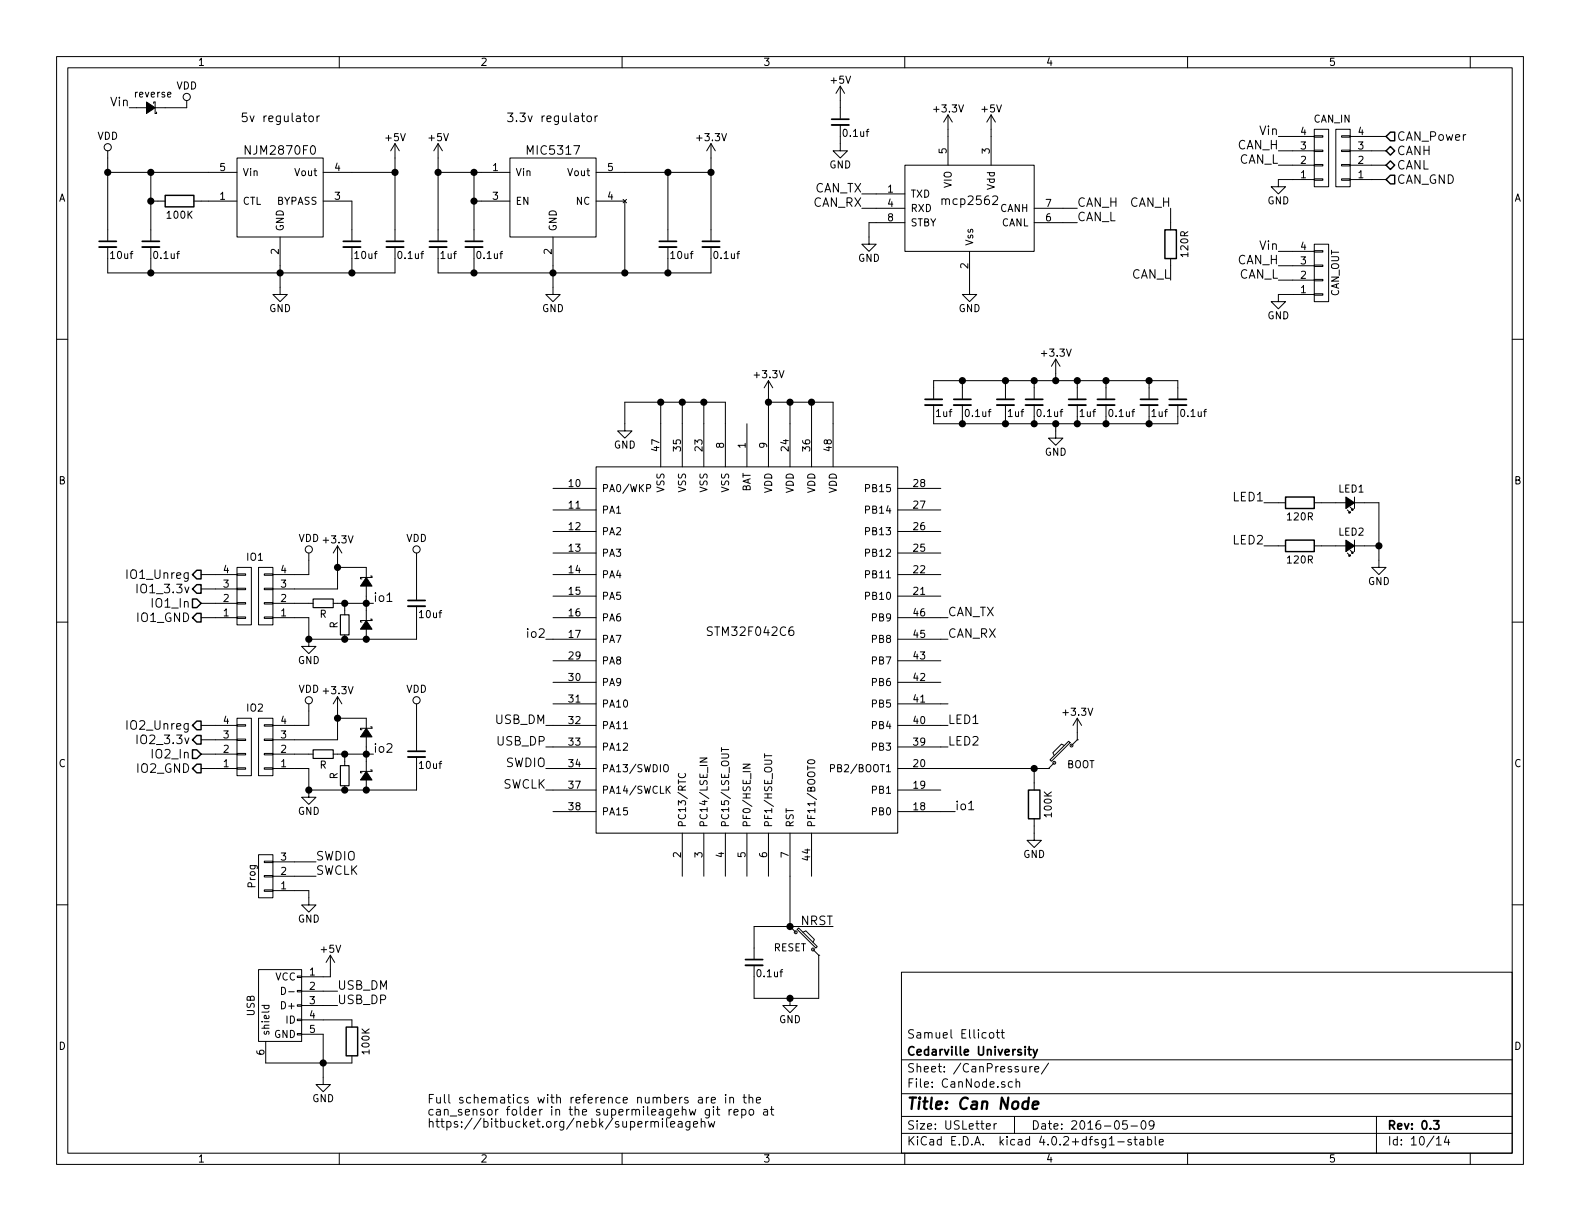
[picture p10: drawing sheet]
<svg xmlns="http://www.w3.org/2000/svg" width="279mm" height="216mm" viewBox="0 0 279 216" stroke-linecap="round" stroke-linejoin="round" font-family="sans-serif">
<g fill="none" stroke="#000" stroke-width=".18">
<path d="M10 10h259.4v195.9h-259.4zM12 12h255.4v191.9h-255.4zM22.9 19.1h3M27.2 18.3v-.3h.2v2.1h.3v-.3M33 17.8v1.3h-5.6M60 10v2M103 20v1.3l.4 .2M110 10v2M148.6 15.2v5.8M148.6 15.2l-.8 1.3M148.6 15.2l.8 1.3M160 10v2"/>
<path d="M210 10v2M260 10v2M19 30.5h22.9M19 26.7v15.8M26.7 35.6h2.5M26.7 30.5v12M34.3 35.6h7.6M41.9 27.9h15.2v14h-15.2zM54.8 20.6l.3-.1 .3 .3v.4l-.3 .3-.3-.1-.2-.2v-.4zM56.1 20.5v1M56.5 20.5l-.3 .1-.1 .2M57.1 30.5h12.7"/>
<path d="M57.1 35.6h5.1v6.9M69.8 25.4l-.7 1.3M69.8 25.4v17.1M69.8 25.4l.8 1.3M77.5 30.5h12.7M77.5 25.4l-.8 1.3M77.5 25.4v17.1M77.5 25.4l.7 1.3M83.8 35.6h6.4M83.8 30.5v12M90.2 27.9h15.2v14h-15.2zM102.8 20.5h.6"/>
<path d="M103.9 20.7l.2-.2 .4 .2 .1 .5-.2 .2-.3 .1-.2-.1zM105.2 20.5v1M105.4 30.5h20.3M105.4 35.6h5.1v12.7M105.7 20.5l-.3 .1-.2 .2M110.2 35.3l.6 .6M110.8 35.3l-.6 .6M118.1 30.5v12M125.7 25.4l-.7 1.3M125.7 25.4v17.1M125.7 25.4l.8 1.3M148.6 22.1v4.6h1.3l-1.3 1.2-1.3-1.2h1.3"/>
<path d="M152.4 34.3h7.6M152.4 36.8h7.6M160 29.2h22.9v15.3h-22.9zM160 39.4h-6.3v3.8h1.2l-1.2 1.3-1.3-1.3h1.3M167.6 20.3v8.9M167.6 20.3l-.7 1.3M167.6 20.3l.8 1.3M175.3 20.3v8.9M175.3 20.3l-.8 1.3M175.3 20.3l.7 1.3M175.5 34.8l.3-.2h.3l.3 .2v.3v.2l-.9 .9h.9M182.9 36.8h7.6"/>
<path d="M182.9 39.4h7.6M207 36.8v3.8M226.1 29.2h6.3M226.1 26.7h6.3M226.1 24.1h6.3M232.4 24h1.5v.3h-1.5zM232.4 26.5h1.5v.3h-1.5zM232.4 29.1h1.5v.2h-1.5zM232.4 31.6h1.5v.3h-1.5zM232.4 22.9h2.5v10.1h-2.5zM232.4 31.8h-6.3v1.2h-1.3l1.3 1.3 1.2-1.3h-1.2M236.2 22.9h2.6v10.1h-2.6z"/>
<path d="M237.2 24h1.6v.3h-1.6zM237.2 26.5h1.6v.3h-1.6zM237.2 29.1h1.6v.2h-1.6zM237.2 31.6h1.6v.3h-1.6zM238.8 31.8h6.3M238.8 29.2h6.3M238.8 26.7h6.3M238.8 24.1h6.3M10 60h2M19 43.7v4.6h50.8v-4.6M26.7 43.7v4.6M49.5 41.9v10.2h1.3l-1.3 1.2-1.2-1.2h1.2"/>
<path d="M62.2 43.7v4.6M77.5 43.7v4.6h48.2v-4.6M83.8 43.7v4.6M97.8 41.9v10.2h1.3l-1.3 1.2-1.3-1.2h1.3M118.1 43.7v4.6M171.4 44.5v7.6h1.3l-1.3 1.2-1.2-1.2h1.2M207 45.7v1.3M226.1 49.5h6.3M226.1 47h6.3M226.1 44.5h6.3M232.4 44.3h1.5v.3h-1.5zM232.4 46.9h1.5v.2h-1.5z"/>
<path d="M232.4 49.4h1.5v.3h-1.5zM232.4 51.9h1.5v.3h-1.5zM232.4 43.2h2.5v10.1h-2.5zM232.4 52.1h-6.3v1.2h-1.3l1.3 1.3 1.2-1.3h-1.2M267.4 60h2M110.5 76.2h-1.3l1.3 1.3 1.3-1.3h-1.3v-5.1h17.8v11.5M116.8 71.1v11.5M120.6 71.1v11.5M124.5 71.1v11.5M132.1 74.9v7.7M135.9 67.3l-.8 1.3M135.9 67.3v15.3"/>
<path d="M135.9 67.3l.8 1.3M135.9 71.1h11.4v11.5M139.7 71.1v11.5M143.5 71.1v11.5M165.1 70.5v-3.2h43.2v3.2M165.1 71.6v3.3h43.2v-3.3M170.2 67.3v3.2M170.2 71.6v3.3M177.8 67.3v3.2M177.8 71.6v3.3M182.9 67.3v3.2M182.9 71.6v3.3"/>
<path d="M186.7 74.9v2.6h1.3l-1.3 1.2-1.3-1.2h1.3M186.7 63.5l-.8 1.3M186.7 63.5v3.8M186.7 63.5l.8 1.3M190.5 67.3v3.2M190.5 71.6v3.3M195.6 67.3v3.2M195.6 71.6v3.3M203.2 67.3v3.2M203.2 71.6v3.3M54.6 97.8v3.8h-6.3M59.7 96.5v7.6h-11.4"/>
<path d="M59.7 96.5l-.8 1.3M59.7 96.5l.8 1.3M73.7 97.8v8.2M97.8 86.4h7.6M97.8 90.2h7.6M97.8 94h7.6M97.8 97.8h7.6M105.4 82.6h53.3v64.7h-53.3zM114.4 86.3h.6v-.5l-.6-.1v1.2M158.7 86.4h7.7M158.7 90.2h7.7M158.7 94h7.7"/>
<path d="M158.7 97.8h7.7M223.5 88.9h3.8M223.5 96.5h3.8M232.4 88.9h5.6M232.4 96.5h5.6M238.3 90.2l.5 .5h-.3h.3v-.3M238.3 97.8l.5 .5h-.3h.3v-.3M238.8 89.7l.5 .5h-.3h.3v-.3M238.8 97.3l.5 .5h-.3h.3v-.3M239.5 88.9h4.3v11.4h1.3l-1.3 1.3-1.2-1.3h1.2M239.5 87.9v2M239.5 95.5v2"/>
<path d="M239.5 96.5h4.3M10 110h2M24.2 103.3v1.5M35.6 109.2h6.3M35.6 106.7h6.3M35.6 104.1h6.3M35.6 101.6h6.3M41.9 101.5h1.5v.2h-1.5zM41.9 104h1.5v.3h-1.5zM41.9 106.6h1.5v.2h-1.5zM41.9 109.1h1.5v.2h-1.5zM41.9 100.3h2.5v10.2h-2.5z"/>
<path d="M45.7 100.3h2.6v10.2h-2.6zM46.7 101.5h1.6v.2h-1.6zM46.7 104h1.6v.3h-1.6zM46.7 106.6h1.6v.2h-1.6zM46.7 109.1h1.6v.2h-1.6zM48.3 109.2h6.3v3.8M48.3 106.7h7.1M54.6 113v1.3h1.3l-1.3 1.3-1.3-1.3h1.3M58.9 106.7h7.1M59.7 100.3h5.1v1.8M61 106.7v2M61 112.3v.7"/>
<path d="M64.8 103.6v6.1M64.8 111.3v1.7M65.5 101.9h.3v.2h-2v.3h.2M65.5 109.5h.3v.2h-2v.3h.2M68.4 106.3h.9M73.7 107.2v5.8h-19.1M96.5 113h8.9M97.8 109.2h7.6M97.8 101.6h7.6M97.8 105.4h7.6M97.8 116.8h7.6M158.7 109.2h8.9"/>
<path d="M158.7 101.6h7.7M158.7 105.4h7.7M158.7 116.8h7.7M158.7 113h8.9M267.4 110h2M24.2 130v1.5M35.6 135.9h6.3M35.6 133.4h6.3M35.6 130.8h6.3M35.6 128.3h6.3M41.9 128.1h1.5v.3h-1.5zM41.9 130.7h1.5v.2h-1.5z"/>
<path d="M41.9 133.2h1.5v.3h-1.5zM41.9 135.8h1.5v.2h-1.5zM41.9 127h2.5v10.2h-2.5zM45.7 127h2.6v10.2h-2.6zM46.7 128.1h1.6v.3h-1.6zM46.7 130.7h1.6v.2h-1.6zM46.7 133.2h1.6v.3h-1.6zM46.7 135.8h1.6v.2h-1.6zM48.3 135.9h6.3v3.8M48.3 133.4h7.1M54.6 139.7v1.3h1.3l-1.3 1.2-1.3-1.2h1.3M54.6 124.5v3.8h-6.3"/>
<path d="M58.9 133.4h7.1M59.7 123.2v7.6h-11.4M59.7 123.2l-.8 1.3M59.7 123.2l.8 1.3M59.7 127h5.1v1.8M61 133.4v2M61 138.9v.8M64.8 130.3v6.1M64.8 137.9v1.8M65.5 128.5h.3v.3h-2v.2h.2M65.5 136.1h.3v.3h-2v.3h.2M73.7 133.9v5.8h-19.1"/>
<path d="M73.7 124.5v8.2M96.5 135.9h8.9M96.5 128.3h8.9M96.5 132.1h8.9M96.5 139.7h8.9M97.8 120.7h7.6M97.8 124.5h7.6M117.4 135.4l.2-.2 .4 .1a.83 .83 0 0 1-.1 1.2 .44 .44 0 0 1-.6-.5zM118 139.5l.5 .8M118.5 139l-.7 .7M120.1 136.8a.5 .5 0 0 0 0 .6 .5 .5 0 0 0 .6 .1l.3-.1a.41 .41 0 0 0 .1-.6M123.8 134h1.2l-1.2 .7h1.2"/>
<path d="M127.6 132.2v.7M127.6 132.5h1.3M131.4 135.1h1.3l-1.3 .7h1.3M135.2 133.3v.7M142.9 134.5a.76 .76 0 0 1 1.2 .3 .83 .83 0 0 1-1.3 0zM146.9 135.9l.6-.1v-.5l-.6-.1v1.3M158.7 135.9h26.7M158.7 128.3h8.9M158.7 120.7h7.7M158.7 124.5h8.9M158.7 132.1h8.9M158.7 139.7h7.7"/>
<path d="M182.9 135.9v3.8M185.4 135.9h.1M185.7 134.4l3.3-3.3 .2 .2-3.3 3.3zM186.4 134.9l-1 1M188.2 131.8l-.5-.2-1.5 1.5 .2 .5M190.5 130.8l-1 1M190.5 130.8h.1M190.5 127v3.8M190.5 127l-.8 1.3M190.5 127l.8 1.3M10 160h2M45.7 151.1h2.6v7.7h-2.6z"/>
<path d="M46.7 152.3h1.6v.2h-1.6zM46.7 154.8h1.6v.3h-1.6zM46.7 157.4h1.6v.2h-1.6zM48.3 157.5h6.3v2.5h1.3l-1.3 1.3-1.3-1.3h1.3M48.3 154.9h7.6M48.3 152.4h7.6M97.8 143.5h7.6M120.6 147.3v7.6M124.5 147.3v7.6M128.3 147.3v7.6M132.1 147.3v7.6M135.9 147.3v7.6"/>
<path d="M139.7 147.3v16.5M143.5 147.3v7.6M158.7 143.5h10.2M171.3 143.2h.9M182.9 144.8v3.8h1.2l-1.2 1.3-1.3-1.3h1.3M267.4 160h2M45.7 171.5h7.6v12.7h-7.6zM46.3 177.8h1.3M46.8 177.8l-.1 .3 .3 .3 .5-.1v-.5M49.8 174.6a.64 .64 0 0 1 .7 .6 .64 .64 0 0 1-.7 .6zM51.1 175.4h.9M52.6 172.6h.7v.2h-.7z"/>
<path d="M52.6 175.1h.7v.3h-.7zM52.6 177.7h.7v.2h-.7zM53.3 175.3h6.4M53.3 177.8h6.4M58.4 168.9v3.8h-5.1M58.4 168.9l-.7 1.3M58.4 168.9l.8 1.3M139.7 163.8l1 1M139.7 163.8h.1M139.7 176.5v1.3h1.3l-1.3 1.3-1.3-1.3h1.3M141.2 164.1l3.3 3.3-.2 .2-3.3-3.3zM142 164.8l.5-.2 1.5 1.5-.2 .5"/>
<path d="M143.8 167.9l1 1M144.8 168.9h.1M144.8 168.9v7.6h-11.5v-5.8M147.3 163.8h-14v5.7M159.4 171.9h108v32h-108zM47 184.2v3.8h15.2v-1.3M52.6 180.2h.7v.3h-.7zM52.6 182.8h.7v.2h-.7zM53.3 182.9h3.8v8.9h1.3l-1.3 1.2-1.2-1.2h1.2M53.3 180.3h8.9v1.3M115.8 198.5a.35 .35 0 0 1 .3-.2 .35 .35 0 0 1 .3 .2v.8M117.1 198.3v1"/>
<path d="M117.9 197.8v1.3l.2 .2M118.6 198.8l.7-.1v-.3l-.5-.1-.2 .2 .1 .7h.6M120 198.4h.5l.1 .9M120.6 198.7h-.5a.3 .3 0 0 0-.2 .3 .3 .3 0 0 0 .2 .3l.5-.1M122 198.3v1.2l-.3 .3-.4-.1M122 198.4a.48 .48 0 0 0-.7 .1v.7a.48 .48 0 0 0 .7 0M122.6 198.8l.8-.1-.1-.3-.4-.1-.3 .2 .1 .7h.6M123.5 194.1h.6l.1 .9M124 198.5l.1-.1a.36 .36 0 0 1 .6 .1v.8M124 197.8v1.5M124.2 194.4l-.5 .1a.3 .3 0 0 0-.2 .3 .3 .3 0 0 0 .2 .2h.5M124.9 194v1"/>
<path d="M125.2 198.3l.3 1 .3-.7 .3 .7 .3-1M125.3 194l-.2 .1-.2 .2M125.5 196.2v1.2l-.3 .3-.4-.1M125.5 196.2a.48 .48 0 0 0-.7 .1v.7a.48 .48 0 0 0 .7 .1M125.8 194.5l.7-.1-.1-.3-.4-.1-.2 .3 .1 .7h.5M126.2 195.7v.1M126.2 196.2v1M126.7 196.2h.6M126.9 195.7v1.3l.4 .2M128.3 193.5v.2M128.3 194v1M128.9 196.2v1"/>
<path d="M129.1 194.2v-.1a.36 .36 0 0 1 .6 .2v.7M129.1 194v1M129.4 196.2h-.3l-.2 .3M129.8 196.7l.7-.2v-.3h-.5l-.2 .2 .1 .7h.6M131.2 196.2a.48 .48 0 0 1 .6 .1v.7a.48 .48 0 0 1-.6 .1M131.2 196.2v1.5M131.4 194h.6M131.6 193.5v1.3l.4 .2M132.5 194.2v-.1a.36 .36 0 0 1 .6 .2v.7M132.5 193.5v1.5M132.5 196.3l.3-.1 .4 .1 .1 .6-.2 .2-.3 .1-.3-.2zM133.8 194.5l.7-.1-.1-.3-.4-.1-.2 .3v.7h.6"/>
<path d="M135.1 196.2h.6v1M135.7 196.5l-.5 .1a.3 .3 0 0 0-.2 .3 .3 .3 0 0 0 .2 .3l.5-.1M136.2 196.2h.6M136.4 195.7v1.3l.4 .2M159.4 197.4h108M159.4 193.4h108M159.4 187.4h108M174.4 199.2l.7-.2v-.2l-.4-.1-.3 .2 .1 .7h.6M175 182.7l.2-.1 .5 .1v.6l-.1 .2-.4 .1-.2-.2zM175.8 198.7v1M176.2 182.6h.5M176.2 198.7l-.4 .3"/>
<path d="M176.4 182.1v1.3l.3 .2M177 182.6h.6M177.2 182.1v1.3l.4 .2M179 191.3h-.4l-.3 .2 .1 .6 .2 .2 .4-.1M179.4 197.4v3M179.7 191.4l.2-.1h.4v1M179.7 190.8v1.5M180.8 188.6v.9l.4 .1 .2-.2M181.4 188.6v1M182.1 188.6v1M182.5 188.6l-.4 .2M183 189.1l.7-.2-.1-.3h-.4l-.2 .2 .1 .7h.5"/>
<path d="M185.4 188l-1.3 1.9M199.3 198.2h-.7l-.1 .7 .2-.1h.5l.2 .2-.1 .5-.2 .2-.6-.2M200 199.1h1.1M202 198.2h.1a.81 .81 0 0 1 .6 .6 .81 .81 0 0 1-.3 .8l-.1 .1a.8 .8 0 0 1-.6-.7 .8 .8 0 0 1 .3-.8zM204.1 198.8l-.3 .3h-.3l-.3-.3v-.3l.2-.3h.4l.2 .1a1.19 1.19 0 0 1-.2 1.3l-.4 .1M243.4 197.4v6.5M60 203.9v2M110 203.9v2M159.4 200.4h108M160 203.9v2M197.7 201.9h1.1M200 201.5a.37 .37 0 0 0-.6 .2l.1 .2 .5 .1 .1 .2-.2 .3-.5-.1"/>
<path d="M200.5 201.5h.6M200.7 201v1.3l.4 .2M201.6 201.5h.6v1M202.2 201.8l-.4 .1-.3 .2 .3 .4 .4-.1M202.9 201.5h.5l.3 .3-.2 .6h-.6M202.9 201v1.5M204.3 201v1.3l.2 .2M205 202l.7-.2v-.3h-.5l-.2 .2 .1 .7h.6M210 203.9v2M254 201.4l.4-.4v1.5M254 202.5h.9M255.8 200.9l-.4 1.1h1"/>
<path d="M256.1 201.5v1M260 203.9v2"/>
<circle cx="33" cy="17.1" r=".63"/>
<circle cx="19" cy="26" r=".63"/>
<circle cx="54.6" cy="97.2" r=".63"/>
<circle cx="73.7" cy="97.2" r=".63"/>
<circle cx="54.6" cy="123.8" r=".63"/>
<circle cx="73.7" cy="123.8" r=".63"/>
<circle cx="186.4" cy="134.9" r=".25"/>
<circle cx="189.5" cy="131.8" r=".25"/>
<circle cx="140.7" cy="164.8" r=".25"/>
<circle cx="143.8" cy="167.9" r=".25"/>
</g>
<g fill="none" stroke="#000" stroke-width=".3">
<path d="M147.1 21.1h3M17.5 42.7h3.1M25.1 42.7h3.1M60.7 42.7h3.1M68.3 42.7h3.1M75.9 42.7h3.1M82.3 42.7h3M116.6 42.7h3M124.2 42.7h3.1M163.6 70.6h3M168.7 70.6h3M176.3 70.6h3"/>
<path d="M181.4 70.6h3M189 70.6h3M194.1 70.6h3M201.7 70.6h3M206.8 70.6h3M72.1 106.2h3.1M72.1 132.8h3.1M131.8 169.7h3.1M181.8 185.6h.5M182 185.1v1.3l.3 .2M182.7 185.6l.4 1M183.4 185.6l-.5 1.3-.2 .2"/>
<path d="M253.5 198.2h1l-.6 .6 .5 .1v.6l-.2 .2-.7-.2"/>
</g>
<path d="M182.6 195.4l1-.2v-.4h-.8l-.2 1 .2 .3 .6-.1" fill="none" stroke="#000" stroke-width=".41"/>
<g fill="none" stroke="#000" stroke-width=".33">
<path d="M147.1 22.1h3M17.5 43.7h3.1M25.1 43.7h3.1M60.7 43.7h3.1M68.3 43.7h3.1M75.9 43.7h3.1M82.3 43.7h3M116.6 43.7h3M124.2 43.7h3.1M163.6 71.6h3M168.7 71.6h3M176.3 71.6h3"/>
<path d="M181.4 71.6h3M189 71.6h3M194.1 71.6h3M201.7 71.6h3M206.8 71.6h3M72.1 107.2h3.1M72.1 133.9h3.1M131.8 170.7h3.1"/>
</g>
<path d="M25.9 18l1.5 1.1-1.5 1zM238 87.9l1.5 1-1.5 1zM238 95.5l1.5 1-1.5 1zM64.8 102.1l1 1.5h-2zM64.8 109.7l1 1.6h-2zM64.8 128.8l1 1.5h-2zM64.8 136.4l1 1.5h-2z" fill="#000" stroke="#000" stroke-width=".18"/>
<g fill="none" stroke="#000" stroke-width=".25">
<path d="M29.2 34.5h5.1v2.1h-5.1zM245.1 26.7l.8-.8 .7 .8-.7 .7zM245.1 29.2l.8-.8 .7 .8-.7 .8zM245.9 23.4h.7v1.5h-.7l-.8-.8zM245.9 31h.7v1.5h-.7l-.8-.7zM206 40.6h2v5.1h-2zM227.3 87.9h5.1v2h-5.1zM227.3 95.5h5.1v2h-5.1zM34 105.9h.8l.8 .8-.8 .7h-.8zM34.8 100.8h.8v1.6h-.8l-.8-.8zM34.8 103.4h.8v1.5h-.8l-.8-.8zM34.8 108.5h.8v1.5h-.8l-.8-.8z"/>
<path d="M34 130.8l.8-.8h.8v1.6h-.8zM34 132.6h.8l.8 .8-.8 .7h-.8zM34 135.9l.8-.8h.8v1.6h-.8zM34.8 127.5h.8v1.5h-.8l-.8-.7zM181.9 139.7h2v5.1h-2zM61.2 181.6h2v5.1h-2z"/>
</g>
<path d="M55.4 105.9h3.5v1.5h-3.5zM60.2 108.7h1.5v3.6h-1.5zM55.4 132.6h3.5v1.5h-3.5zM60.2 135.4h1.5v3.5h-1.5z" fill="none" stroke="#000" stroke-width=".2"/>
<g fill="#000" stroke="#000" stroke-width=".25">
<circle cx="19" cy="30.5" r=".51"/>
<circle cx="26.7" cy="30.5" r=".51"/>
<circle cx="26.7" cy="35.6" r=".51"/>
<circle cx="69.9" cy="30.5" r=".51"/>
<circle cx="77.5" cy="30.5" r=".51"/>
<circle cx="83.8" cy="30.5" r=".51"/>
<circle cx="83.8" cy="35.6" r=".51"/>
<circle cx="118.1" cy="30.5" r=".51"/>
<circle cx="125.7" cy="30.5" r=".51"/>
<circle cx="26.7" cy="48.3" r=".51"/>
<circle cx="49.5" cy="48.3" r=".51"/>
<circle cx="62.2" cy="48.3" r=".51"/>
<circle cx="83.8" cy="48.3" r=".51"/>
<circle cx="97.8" cy="48.3" r=".51"/>
<circle cx="110.5" cy="48.3" r=".51"/>
<circle cx="118.1" cy="48.3" r=".51"/>
<circle cx="116.8" cy="71.1" r=".51"/>
<circle cx="120.7" cy="71.1" r=".51"/>
<circle cx="124.5" cy="71.1" r=".51"/>
<circle cx="135.9" cy="71.1" r=".51"/>
<circle cx="139.7" cy="71.1" r=".51"/>
<circle cx="143.5" cy="71.1" r=".51"/>
<circle cx="170.2" cy="67.3" r=".51"/>
<circle cx="170.2" cy="74.9" r=".51"/>
<circle cx="177.8" cy="67.3" r=".51"/>
<circle cx="177.8" cy="74.9" r=".51"/>
<circle cx="182.9" cy="67.3" r=".51"/>
<circle cx="182.9" cy="74.9" r=".51"/>
<circle cx="186.7" cy="67.3" r=".51"/>
<circle cx="186.7" cy="74.9" r=".51"/>
<circle cx="190.5" cy="67.3" r=".51"/>
<circle cx="190.5" cy="74.9" r=".51"/>
<circle cx="195.6" cy="74.9" r=".51"/>
<circle cx="195.6" cy="67.3" r=".51"/>
<circle cx="203.2" cy="74.9" r=".51"/>
<circle cx="203.2" cy="67.3" r=".51"/>
<circle cx="243.8" cy="96.5" r=".51"/>
<circle cx="54.6" cy="113" r=".51"/>
<circle cx="59.7" cy="100.3" r=".51"/>
<circle cx="61" cy="106.7" r=".51"/>
<circle cx="61" cy="113" r=".51"/>
<circle cx="64.8" cy="106.7" r=".51"/>
<circle cx="64.8" cy="113" r=".51"/>
<circle cx="54.6" cy="139.7" r=".51"/>
<circle cx="59.7" cy="127" r=".51"/>
<circle cx="61" cy="133.4" r=".51"/>
<circle cx="61" cy="139.7" r=".51"/>
<circle cx="64.8" cy="133.4" r=".51"/>
<circle cx="64.8" cy="139.7" r=".51"/>
<circle cx="182.9" cy="135.9" r=".51"/>
<circle cx="139.7" cy="163.8" r=".51"/>
<circle cx="139.7" cy="176.5" r=".51"/>
<circle cx="57.2" cy="188" r=".51"/>
</g>
<text font-size="2.8" x="160.4" y="196.2">Title: Can Node</text>
<g font-size="2.1">
<text x="19.6" y="18.8">Vin</text>
<text x="42.5" y="21.6">5v regulator</text>
<text x="89.5" y="21.6">3.3v regulator</text>
<text x="222.8" y="23.9">Vin</text>
<text x="43.7" y="27.4">NJM2870F0</text>
<text x="93.5" y="27.4">MIC5317</text>
<text x="218.7" y="26.4">CAN_H</text>
<text x="219" y="29">CAN_L</text>
<text x="247" y="24.9">CAN_Power</text>
<text x="247" y="27.4">CANH</text>
<text x="247" y="30">CANL</text>
<text x="143.9" y="34">CAN_TX</text>
<text x="247" y="32.5">CAN_GND</text>
<text x="143.7" y="36.6">CAN_RX</text>
<text x="166.9" y="36.2">mcp2562</text>
<text x="190.5" y="36.6">CAN_H</text>
<text x="190.5" y="39.1">CAN_L</text>
<text x="199.7" y="36.6">CAN_H</text>
<text x="218.7" y="46.7">CAN_H</text>
<text x="222.8" y="44.2">Vin</text>
<text x="199.9" y="49.3">CAN_L</text>
<text x="219" y="49.3">CAN_L</text>
<text x="218.1" y="88.6">LED1</text>
<text x="218.1" y="96.3">LED2</text>
<text x="22.9" y="102.4">IO1_Unreg</text>
<text x="24.9" y="104.9">IO1_3.3v</text>
<text x="27.2" y="107.4">IO1_In</text>
<text x="66" y="106.4">io1</text>
<text x="24.3" y="110">IO1_GND</text>
<text x="93.4" y="112.8">io2</text>
<text x="125.5" y="112.4">STM32F042C6</text>
<text x="167.6" y="112.8">CAN_RX</text>
<text x="167.6" y="109">CAN_TX</text>
<text x="22.9" y="129">IO2_Unreg</text>
<text x="24.9" y="131.6">IO2_3.3v</text>
<text x="87.6" y="128">USB_DM</text>
<text x="87.9" y="131.8">USB_DP</text>
<text x="167.6" y="131.8">LED2</text>
<text x="167.6" y="128">LED1</text>
<text x="24.3" y="136.7">IO2_GND</text>
<text x="27.2" y="134.1">IO2_In</text>
<text x="66" y="133.1">io2</text>
<text x="89.3" y="135.6">SWDIO</text>
<text x="88.7" y="139.4">SWCLK</text>
<text x="168.9" y="143.3">io1</text>
<text x="55.9" y="152.1">SWDIO</text>
<text x="55.9" y="154.7">SWCLK</text>
<text x="141.6" y="163.6">NRST</text>
<text x="59.7" y="175">USB_DM</text>
<text x="59.7" y="177.5">USB_DP</text>
<text x="160.4" y="183.6">Samuel Ellicott</text>
<text x="160.4" y="189.6">Sheet: /CanPressure/</text>
<text x="160.4" y="186.6">Cedarville University</text>
<text x="75.6" y="195.1">Full schematics with reference numbers are in the</text>
<text x="75.6" y="197.3">can_sensor folder in the supermileagehw git repo at</text>
<text x="160.4" y="192.3">File: CanNode.sch</text>
<text x="75.6" y="199.4">https://bitbucket.org/nebk/supermileagehw</text>
<text x="160.4" y="202.5">KiCad E.D.A. kicad 4.0.2+dfsg1-stable</text>
<text x="160.4" y="199.7">Size: USLetter</text>
<text x="182.4" y="199.7">Date: 2016-05-09</text>
<text x="245.4" y="199.7">Rev: 0.3</text>
<text x="245.4" y="202.5">Id: 10/14</text>
</g>
<g font-size="1.8">
<text x="35" y="11.6">1</text>
<text x="85" y="11.6">2</text>
<text x="135" y="11.6">3</text>
<text x="185" y="11.6">4</text>
<text x="235" y="11.6">5</text>
<text x="23.9" y="17.2">reverse</text>
<text x="31.2" y="15.8">VDD</text>
<text x="147" y="14.8">+5V</text>
<text x="165.3" y="19.9">+3.3V</text>
<text x="173.7" y="19.9">+5V</text>
<text x="230" y="23.9">4</text>
<text x="232.3" y="21.7">CAN_IN</text>
<text x="240.2" y="23.9">4</text>
<text x="17.2" y="24.7">VDD</text>
<text x="68.2" y="24.9">+5V</text>
<text x="75.9" y="24.9">+5V</text>
<text x="123.4" y="24.9">+3.3V</text>
<text x="146.6" y="29.8">GND</text>
<text x="149.3" y="24.2">0.1uf</text>
<text x="167.4" y="27.2" transform="rotate(-90 167.4 27.2)">5</text>
<text x="175" y="27.2" transform="rotate(-90 175 27.2)">3</text>
<text x="230" y="29">2</text>
<text x="230" y="26.4">3</text>
<text x="240.2" y="29">2</text>
<text x="240.2" y="26.4">3</text>
<text x="10.4" y="35.6">A</text>
<text x="38.9" y="35.3">1</text>
<text x="38.9" y="30.2">5</text>
<text x="42.9" y="31.1">Vin</text>
<text x="52.2" y="31.1">Vout</text>
<text x="59.2" y="35.3">3</text>
<text x="59.2" y="30.2">4</text>
<text x="87.1" y="30.2">1</text>
<text x="87.1" y="35.3">3</text>
<text x="91.2" y="31.1">Vin</text>
<text x="100.5" y="31.1">Vout</text>
<text x="107.5" y="35.3">4</text>
<text x="107.5" y="30.2">5</text>
<text x="157" y="34">1</text>
<text x="161" y="34.9">TXD</text>
<text x="168.3" y="33.3" transform="rotate(-90 168.3 33.3)">VIO</text>
<text x="175.9" y="33.6" transform="rotate(-90 175.9 33.6)">Vdd</text>
<text x="230" y="31.5">1</text>
<text x="240.2" y="31.5">1</text>
<text x="267.8" y="35.6">A</text>
<text x="29.6" y="38.7">100K</text>
<text x="42.9" y="36.2">CTL</text>
<text x="48.9" y="36.2">BYPASS</text>
<text x="50.2" y="40.9" transform="rotate(-90 50.2 40.9)">GND</text>
<text x="91.2" y="36.2">EN</text>
<text x="98.4" y="40.9" transform="rotate(-90 98.4 40.9)">GND</text>
<text x="101.8" y="36.2">NC</text>
<text x="157" y="36.6">4</text>
<text x="157" y="39.1">8</text>
<text x="161" y="37.5">RXD</text>
<text x="161" y="40">STBY</text>
<text x="176.8" y="37.5">CANH</text>
<text x="177" y="40">CANL</text>
<text x="184.9" y="39.1">6</text>
<text x="184.9" y="36.6">7</text>
<text x="224.1" y="36.1">GND</text>
<text x="19.7" y="45.8">10uf</text>
<text x="27.3" y="45.8">0.1uf</text>
<text x="49.3" y="44.9" transform="rotate(-90 49.3 44.9)">2</text>
<text x="62.8" y="45.8">10uf</text>
<text x="70.5" y="45.8">0.1uf</text>
<text x="78" y="45.8">1uf</text>
<text x="84.5" y="45.8">0.1uf</text>
<text x="97.5" y="44.9" transform="rotate(-90 97.5 44.9)">2</text>
<text x="118.7" y="45.8">10uf</text>
<text x="126.4" y="45.8">0.1uf</text>
<text x="151.7" y="46.3">GND</text>
<text x="171.2" y="47.5" transform="rotate(-90 171.2 47.5)">2</text>
<text x="172.1" y="43.4" transform="rotate(-90 172.1 43.4)">Vss</text>
<text x="210.1" y="45.3" transform="rotate(-90 210.1 45.3)">120R</text>
<text x="230" y="46.7">3</text>
<text x="230" y="44.2">4</text>
<text x="230" y="51.8">1</text>
<text x="230" y="49.3">2</text>
<text x="236.8" y="52.5" transform="rotate(-90 236.8 52.5)">CAN_OUT</text>
<text x="47.6" y="55.2">GND</text>
<text x="95.8" y="55.2">GND</text>
<text x="169.5" y="55.2">GND</text>
<text x="224.1" y="56.4">GND</text>
<text x="184.4" y="63">+3.3V</text>
<text x="133.6" y="66.9">+3.3V</text>
<text x="165.6" y="73.7">1uf</text>
<text x="170.8" y="73.7">0.1uf</text>
<text x="178.3" y="73.7">1uf</text>
<text x="183.5" y="73.7">0.1uf</text>
<text x="191" y="73.7">1uf</text>
<text x="196.2" y="73.7">0.1uf</text>
<text x="203.7" y="73.7">1uf</text>
<text x="208.9" y="73.7">0.1uf</text>
<text x="108.5" y="79.3">GND</text>
<text x="116.6" y="79.7" transform="rotate(-90 116.6 79.7)">47</text>
<text x="120.4" y="79.7" transform="rotate(-90 120.4 79.7)">35</text>
<text x="124.2" y="79.7" transform="rotate(-90 124.2 79.7)">23</text>
<text x="128" y="79.2" transform="rotate(-90 128 79.2)">8</text>
<text x="131.8" y="79.2" transform="rotate(-90 131.8 79.2)">1</text>
<text x="135.6" y="79.2" transform="rotate(-90 135.6 79.2)">9</text>
<text x="139.4" y="79.7" transform="rotate(-90 139.4 79.7)">24</text>
<text x="143.3" y="79.7" transform="rotate(-90 143.3 79.7)">36</text>
<text x="147.1" y="79.7" transform="rotate(-90 147.1 79.7)">48</text>
<text x="184.7" y="80.6">GND</text>
<text x="10.4" y="85.6">B</text>
<text x="100.6" y="86.1">10</text>
<text x="100.6" y="89.9">11</text>
<text x="106.4" y="87">PA0/WKP</text>
<text x="117.5" y="87.1" transform="rotate(-90 117.5 87.1)">VSS</text>
<text x="121.3" y="87.1" transform="rotate(-90 121.3 87.1)">VSS</text>
<text x="125.1" y="87.1" transform="rotate(-90 125.1 87.1)">VSS</text>
<text x="128.9" y="87.1" transform="rotate(-90 128.9 87.1)">VSS</text>
<text x="132.7" y="87.2" transform="rotate(-90 132.7 87.2)">BAT</text>
<text x="136.5" y="87.3" transform="rotate(-90 136.5 87.3)">VDD</text>
<text x="140.3" y="87.3" transform="rotate(-90 140.3 87.3)">VDD</text>
<text x="144.1" y="87.3" transform="rotate(-90 144.1 87.3)">VDD</text>
<text x="148" y="87.3" transform="rotate(-90 148 87.3)">VDD</text>
<text x="153.3" y="87">PB15</text>
<text x="161.6" y="89.9">27</text>
<text x="161.6" y="86.1">28</text>
<text x="236.7" y="87.1">LED1</text>
<text x="267.8" y="85.6">B</text>
<text x="52.8" y="95.8">VDD +3.3V</text>
<text x="71.8" y="95.8">VDD</text>
<text x="100.6" y="93.7">12</text>
<text x="106.4" y="90.8">PA1</text>
<text x="106.4" y="94.6">PA2</text>
<text x="153.3" y="94.6">PB13</text>
<text x="153.3" y="90.8">PB14</text>
<text x="161.6" y="93.7">26</text>
<text x="227.8" y="92">120R</text>
<text x="236.7" y="94.7">LED2</text>
<text x="39.5" y="101.3">4</text>
<text x="43.7" y="99.1">IO1</text>
<text x="49.7" y="101.3">4</text>
<text x="100.6" y="97.5">13</text>
<text x="100.6" y="101.3">14</text>
<text x="106.4" y="98.4">PA3</text>
<text x="153.3" y="98.4">PB12</text>
<text x="161.6" y="101.3">22</text>
<text x="161.6" y="97.5">25</text>
<text x="227.8" y="99.6">120R</text>
<text x="39.5" y="106.4">2</text>
<text x="39.5" y="103.9">3</text>
<text x="49.7" y="106.4">2</text>
<text x="49.7" y="103.9">3</text>
<text x="100.6" y="105.2">15</text>
<text x="106.4" y="102.2">PA4</text>
<text x="106.4" y="106">PA5</text>
<text x="153.3" y="106">PB10</text>
<text x="153.3" y="102.2">PB11</text>
<text x="161.6" y="105.2">21</text>
<text x="241.9" y="103.4">GND</text>
<text x="39.5" y="109">1</text>
<text x="49.7" y="109">1</text>
<text x="56.5" y="109.2">R</text>
<text x="59.7" y="111.1" transform="rotate(-90 59.7 111.1)">R</text>
<text x="74.3" y="109.3">10uf</text>
<text x="100.6" y="109">16</text>
<text x="100.6" y="112.8">17</text>
<text x="106.4" y="109.9">PA6</text>
<text x="106.4" y="113.7">PA7</text>
<text x="154.3" y="113.7">PB8</text>
<text x="154.3" y="109.9">PB9</text>
<text x="161.6" y="112.8">45</text>
<text x="161.6" y="109">46</text>
<text x="52.7" y="117.4">GND</text>
<text x="100.6" y="116.6">29</text>
<text x="106.4" y="117.5">PA8</text>
<text x="154.3" y="117.5">PB7</text>
<text x="161.6" y="116.6">43</text>
<text x="43.7" y="125.8">IO2</text>
<text x="52.8" y="122.5">VDD +3.3V</text>
<text x="71.8" y="122.5">VDD</text>
<text x="100.6" y="120.4">30</text>
<text x="100.6" y="124.2">31</text>
<text x="106.4" y="121.3">PA9</text>
<text x="106.4" y="125.1">PA10</text>
<text x="154.3" y="125.1">PB5</text>
<text x="154.3" y="121.3">PB6</text>
<text x="161.6" y="124.2">41</text>
<text x="161.6" y="120.4">42</text>
<text x="39.5" y="130.6">3</text>
<text x="39.5" y="128">4</text>
<text x="49.7" y="130.6">3</text>
<text x="49.7" y="128">4</text>
<text x="100.6" y="128">32</text>
<text x="100.6" y="131.8">33</text>
<text x="106.4" y="128.9">PA11</text>
<text x="154.3" y="128.9">PB4</text>
<text x="161.6" y="128">40</text>
<text x="161.6" y="131.8">39</text>
<text x="188.2" y="126.5">+3.3V</text>
<text x="10.4" y="135.6">C</text>
<text x="39.5" y="135.6">1</text>
<text x="39.5" y="133.1">2</text>
<text x="49.7" y="135.6">1</text>
<text x="49.7" y="133.1">2</text>
<text x="56.5" y="135.9">R</text>
<text x="59.7" y="137.8" transform="rotate(-90 59.7 137.8)">R</text>
<text x="74.3" y="135.9">10uf</text>
<text x="100.6" y="135.6">34</text>
<text x="106.4" y="132.7">PA12</text>
<text x="106.4" y="136.5">PA13/SWDIO</text>
<text x="147.7" y="136.5">PB2/BOOT1</text>
<text x="154.3" y="132.7">PB3</text>
<text x="161.6" y="135.6">20</text>
<text x="188.6" y="135.8">BOOT</text>
<text x="267.8" y="135.6">C</text>
<text x="100.6" y="139.4">37</text>
<text x="100.6" y="143.3">38</text>
<text x="106.4" y="140.3">PA14/SWCLK</text>
<text x="154.3" y="140.3">PB1</text>
<text x="161.6" y="143.3">18</text>
<text x="161.6" y="139.4">19</text>
<text x="52.7" y="144.1">GND</text>
<text x="106.4" y="144.1">PA15</text>
<text x="121.3" y="146.3" transform="rotate(-90 121.3 146.3)">PC13/RTC</text>
<text x="125.1" y="146.3" transform="rotate(-90 125.1 146.3)">PC14/LSE_IN</text>
<text x="128.9" y="146.3" transform="rotate(-90 128.9 146.3)">PC15/LSE_OUT</text>
<text x="132.7" y="146.3" transform="rotate(-90 132.7 146.3)">PF0/HSE_IN</text>
<text x="136.5" y="146.3" transform="rotate(-90 136.5 146.3)">PF1/HSE_OUT</text>
<text x="140.3" y="146.3" transform="rotate(-90 140.3 146.3)">RST</text>
<text x="144.1" y="146.3" transform="rotate(-90 144.1 146.3)">PF11/BOOT0</text>
<text x="154.3" y="144.1">PB0</text>
<text x="186" y="144.3" transform="rotate(-90 186 144.3)">100K</text>
<text x="49.7" y="154.7">2</text>
<text x="49.7" y="152.1">3</text>
<text x="120.4" y="151.6" transform="rotate(-90 120.4 151.6)">2</text>
<text x="124.2" y="151.6" transform="rotate(-90 124.2 151.6)">3</text>
<text x="128" y="151.6" transform="rotate(-90 128 151.6)">4</text>
<text x="131.8" y="151.6" transform="rotate(-90 131.8 151.6)">5</text>
<text x="135.6" y="151.6" transform="rotate(-90 135.6 151.6)">6</text>
<text x="139.4" y="151.6" transform="rotate(-90 139.4 151.6)">7</text>
<text x="143.3" y="152.1" transform="rotate(-90 143.3 152.1)">44</text>
<text x="180.9" y="151.7">GND</text>
<text x="45.2" y="156.9" transform="rotate(-90 45.2 156.9)">Prog</text>
<text x="49.7" y="157.2">1</text>
<text x="52.7" y="163.1">GND</text>
<text x="48.6" y="173.4">VCC</text>
<text x="54.8" y="172.5">1</text>
<text x="56.8" y="168.5">+5V</text>
<text x="134" y="172.8">0.1uf</text>
<text x="136.8" y="168.2">RESET</text>
<text x="45" y="179.7" transform="rotate(-90 45 179.7)">USB</text>
<text x="50" y="178.4">D+</text>
<text x="54.8" y="175">2</text>
<text x="54.8" y="177.5">3</text>
<text x="10.4" y="185.6">D</text>
<text x="47.6" y="183.1" transform="rotate(-90 47.6 183.1)">shield</text>
<text x="48.4" y="183.5">GND</text>
<text x="50.5" y="181">ID</text>
<text x="54.8" y="180.1">4</text>
<text x="54.8" y="182.6">5</text>
<text x="137.7" y="180.9">GND</text>
<text x="267.8" y="185.6">D</text>
<text x="46.7" y="186.5" transform="rotate(-90 46.7 186.5)">6</text>
<text x="65.3" y="186.3" transform="rotate(-90 65.3 186.3)">100K</text>
<text x="55.2" y="194.9">GND</text>
<text x="35" y="205.5">1</text>
<text x="85" y="205.5">2</text>
<text x="135" y="205.5">3</text>
<text x="185" y="205.5">4</text>
<text x="235" y="205.5">5</text>
</g>
</svg>
